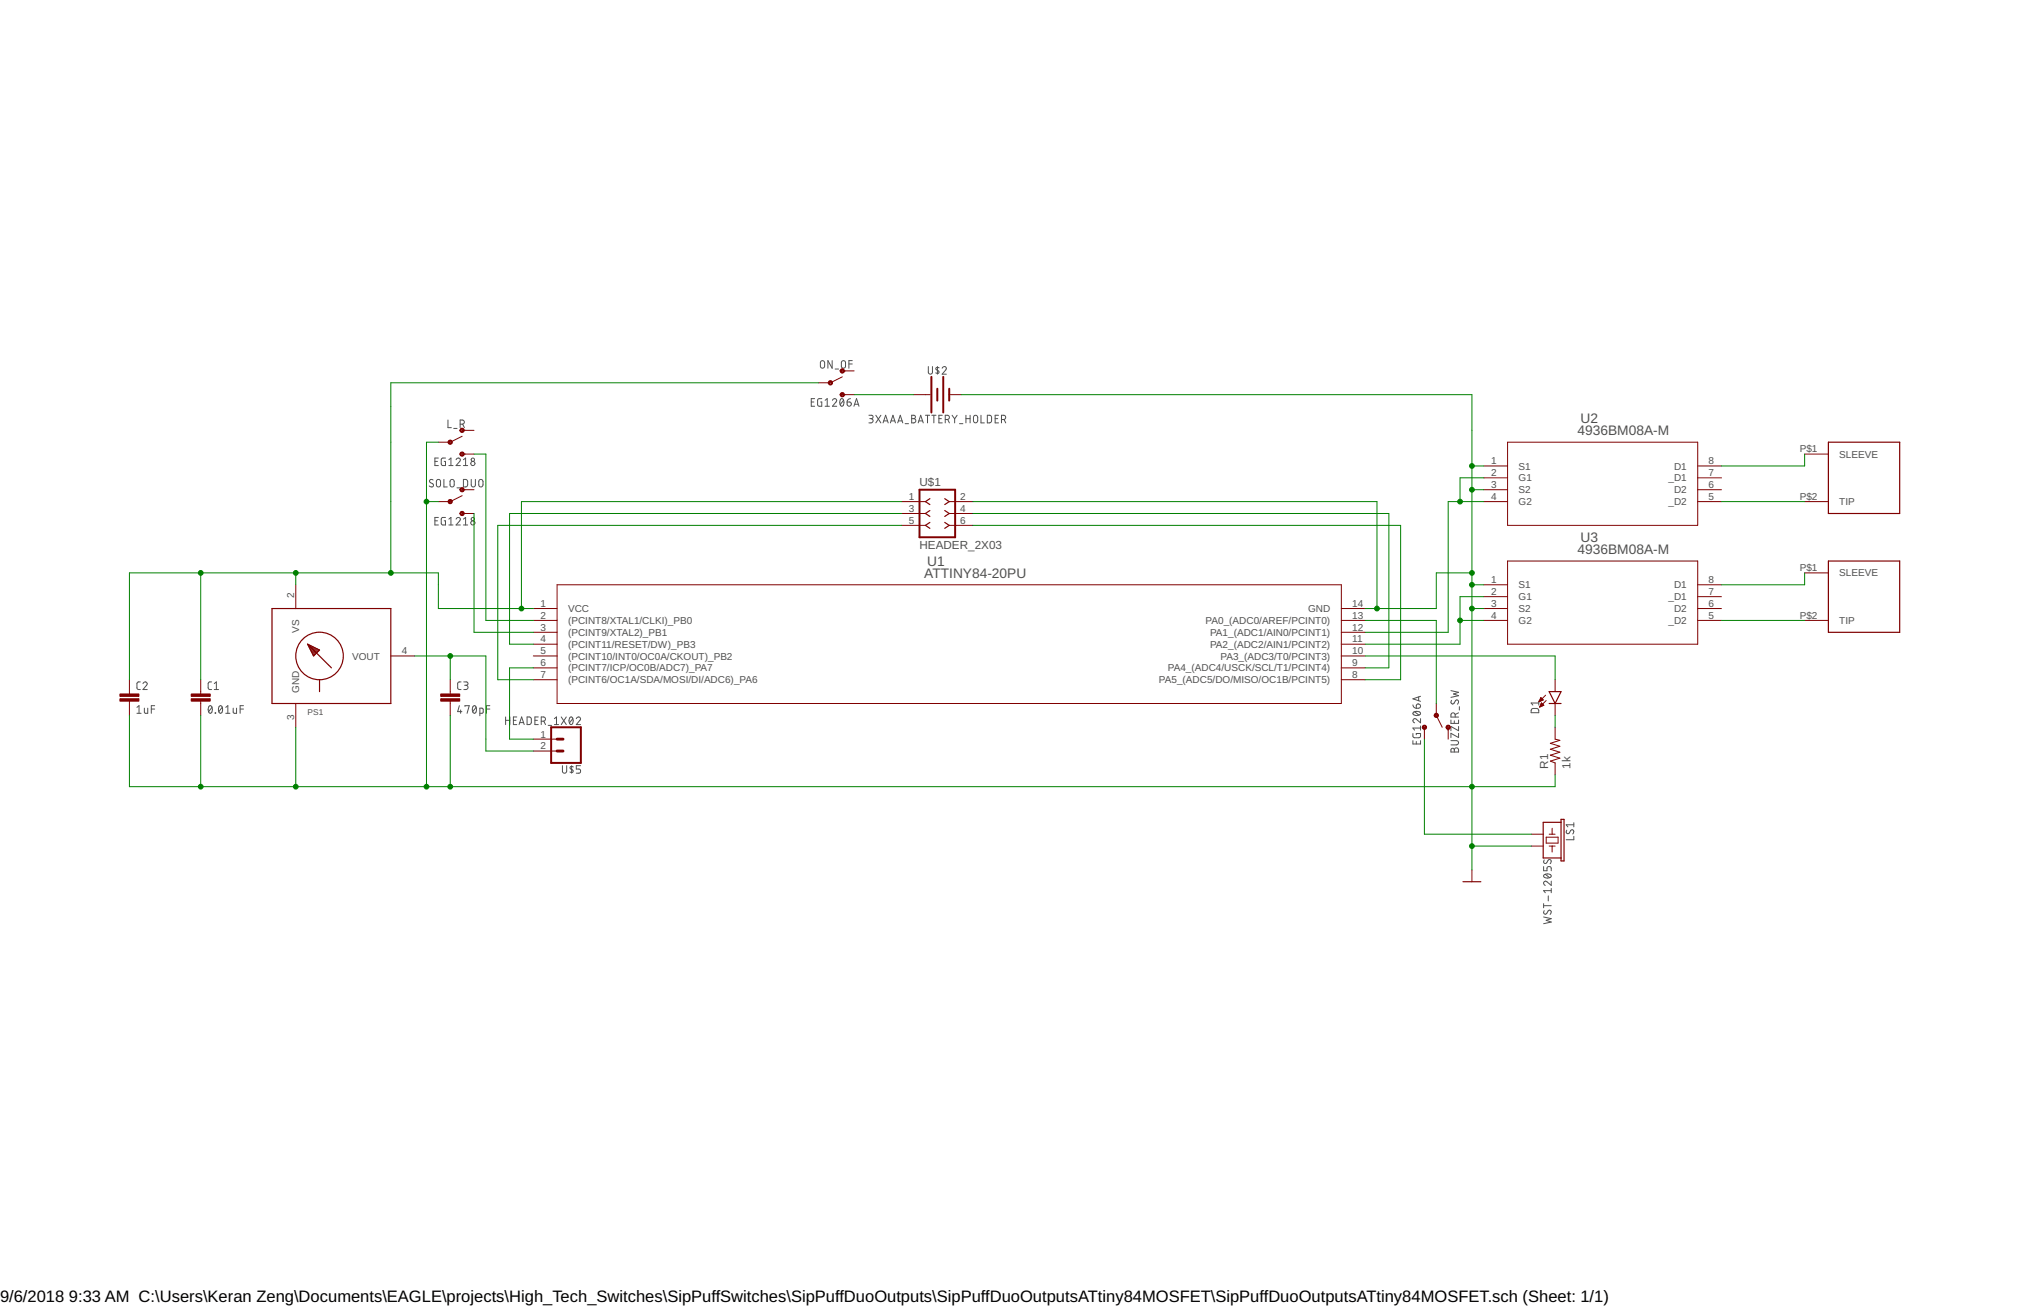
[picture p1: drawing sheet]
<svg xmlns="http://www.w3.org/2000/svg" width="432mm" height="279mm" viewBox="0 0 432 279" stroke-linecap="round" stroke-linejoin="round" font-family="sans-serif">
<g fill="none" stroke="#505050" stroke-width=".21">
<path d="M175.5 77.2l.3-.1 .3 .1 .2 1.1a.46 .46 0 0 1-.5 .4 .46 .46 0 0 1-.4-.4zM177.9 77.1v1.6l-.9-1.6v1.6M178.5 78.9h.8M180 77.2l.3-.1 .3 .1 .1 1.1a.44 .44 0 0 1-.4 .4 .44 .44 0 0 1-.4-.4zM181.5 77.8h.7M182.2 77.1h-.7v1.6M198.4 78.4v1.1a.44 .44 0 0 0 .5 .5 .44 .44 0 0 0 .4-.5v-1.1M200.4 78.4v1.6M200.7 78.6l-.4-.1-.3 .3 .7 .6v.3l-.3 .1-.4-.1M201.4 78.7a.44 .44 0 0 1 .6-.3 .44 .44 0 0 1 .2 .7l-.8 .9h.9M93 98.6h.5M93.7 97.9h-.7v1.6h.7"/>
<path d="M95.2 97.9h-.6l-.2 .2-.1 1.1 .3 .3h.6v-.9h-.2M95.8 89.8v1.6h.7M95.9 99.5h.9M95.9 98.3l.5-.4v1.6M97 91.6h.7M97.5 98.3a.45 .45 0 0 1 .6-.4 .45 .45 0 0 1 .2 .7l-.8 .9h.9M98.4 90.7h.4a.44 .44 0 0 0 .5-.5 .44 .44 0 0 0-.5-.4h-.4v1.6M98.9 90.7l.4 .7M99.1 99.5h.9M99.1 98.3l.4-.4v1.6M173.4 85.9h.6M174.1 85.2h-.7v1.6h.7"/>
<path d="M175.7 85.2h-.7l-.2 .2v1.1l.2 .3h.7v-.9h-.3M176.4 86.8h.9M176.4 85.6l.4-.4v1.6M177.9 85.6a.44 .44 0 0 1 .7-.4 .44 .44 0 0 1 .1 .7l-.8 .9h1M179.7 85.3l.3-.1a.97 .97 0 0 1 0 1.6 1.02 1.02 0 0 1-.3-1.5zM180.3 85.6l-.7 .9M181.1 85.9h.5a.45 .45 0 0 1 .4 .5 .45 .45 0 0 1-.5 .4 .45 .45 0 0 1-.4-.4zM181.8 85.2l-.4 .1-.3 .6M182.5 86.8l.6-1.6 .5 1.6M182.7 86.4h.8M185.7 88.8h.6a.36 .36 0 0 1 .3 .3 .36 .36 0 0 1-.3 .4h-.4M186.2 89.5a.46 .46 0 0 1 .4 .4 .46 .46 0 0 1-.4 .5h-.5"/>
<path d="M187.2 88.8l1.1 1.6M188.3 88.8l-1.1 1.6M188.8 90.4l.5-1.6 .6 1.6M188.9 90h.8M190.3 90.4l.6-1.6 .5 1.6M190.5 90h.8M191.9 90.4l.5-1.6 .6 1.6M192 90h.8M193.5 90.6h.7M194.9 88.8h.4a.36 .36 0 0 1 .4 .3 .36 .36 0 0 1-.4 .4 .46 .46 0 0 1 .5 .4 .46 .46 0 0 1-.5 .5h-.4zM194.9 89.5h.4M196.3 90.4l.5-1.6 .6 1.6"/>
<path d="M196.4 90h.8M197.8 88.8h.9M198.3 88.8v1.6M199.2 88.8h.9M199.6 88.8v1.6M200.7 89.5h.5M201.4 88.8h-.7v1.6h.7M202.1 89.7h.4a.46 .46 0 0 0 .4-.5 .46 .46 0 0 0-.4-.4h-.4v1.6M202.6 89.7l.3 .7M203.5 88.8l.6 .7M204.1 89.5v.9M204.6 88.8l-.5 .7"/>
<path d="M205.1 90.6h.7M206.5 89.5h.9M206.5 88.8v1.6M207.4 88.8v1.6M208.2 88.9l.3-.1 .4 .1 .1 1a.46 .46 0 0 1-.5 .5 .46 .46 0 0 1-.4-.5zM209.7 88.8v1.6h.7M211.1 88.8h.6l.2 .2 .1 .9-.3 .5h-.6zM212.7 89.5h.6M213.4 88.8h-.7v1.6h.7M214.1 89.7h.4a.46 .46 0 0 0 .5-.5 .46 .46 0 0 0-.5-.4h-.4v1.6M214.6 89.7l.4 .7M92.6 102.6a.41 .41 0 0 0-.6-.1 .41 .41 0 0 0 0 .7l.5 .2a.42 .42 0 0 1 .1 .6 .42 .42 0 0 1-.7 0l-.1-.1"/>
<path d="M93 111.3h.5M93.4 102.6l.3-.1 .3 .1 .2 1.1a.44 .44 0 0 1-.5 .4 .44 .44 0 0 1-.4-.4zM93.7 110.6h-.7v1.6h.7M94.9 102.5v1.6h.7M95.2 110.6h-.6l-.2 .2-.1 1.1 .3 .3h.6v-.9h-.2M95.9 111l.5-.4v1.6M95.9 112.2h.9M96.3 102.6l.3-.1 .4 .1 .1 1.1a.44 .44 0 0 1-.5 .4 .44 .44 0 0 1-.4-.4zM97.5 111a.45 .45 0 0 1 .6-.4 .45 .45 0 0 1 .2 .7l-.8 .9h.9M97.7 104.3h.7M99.1 102.5h.6l.2 .3 .1 .9-.3 .4h-.6zM99.1 111l.4-.4v1.6"/>
<path d="M99.1 112.2h.9M100.7 102.5v1.2a.44 .44 0 0 0 .5 .4 .44 .44 0 0 0 .4-.4v-1.2M102.5 102.6l.3-.1 .3 .1 .2 1.1a.46 .46 0 0 1-.5 .4 .46 .46 0 0 1-.5-.4zM29.3 152.5h.9M29.3 151.2l.4-.3v1.6M30 145.8h-.5l-.2 .3v1.1l.2 .2h.5M30.6 146.1a.44 .44 0 0 1 .6-.3 .44 .44 0 0 1 .1 .7l-.7 .9h.9M30.9 151.4v.9l.2 .2h.5v-1.1M32.3 151.6h.8M33.1 150.9h-.8v1.6M44.7 151l.3-.1a.97 .97 0 0 1 0 1.6 1.02 1.02 0 0 1-.3-1.5zM45.2 145.8h-.5l-.2 .3 .1 1.2 .6 .1"/>
<path d="M45.3 151.2l-.7 .9M45.8 147.4h.9M45.8 146.1l.4-.3v1.6M46 152.4l.1 .1zM46.9 151l.2-.1a.97 .97 0 0 1 0 1.6 1 1 0 0 1-.2-1.5zM47.5 151.2l-.7 .9M48.3 152.5h.8M48.3 151.2l.4-.3v1.6M49.8 151.4l.1 .9 .2 .2h.5v-1.1M51.3 151.6h.7M52 150.9h-.7v1.6M98.2 150.9l-.4 1.2h.9"/>
<path d="M98.5 151.8v.7M98.6 145.8h-.5l-.3 .3 .1 1.1 .2 .2h.5M99.1 145.8h.6a.36 .36 0 0 1 .4 .3 .36 .36 0 0 1-.4 .4h-.4M99.4 151v-.1h.9l-.5 1.6M99.6 146.5a.46 .46 0 0 1 .5 .4 .46 .46 0 0 1-.5 .5h-.5M101.2 151l.2-.1a.97 .97 0 0 1 0 1.6 1 1 0 0 1-.2-1.5zM101.8 151.2l-.8 .9M102.6 152.5h.5l.2-.2-.1-.9h-.6v1.6M104 151.6h.7M104.7 150.9h-.7v1.6M108.1 153.3v1.6M108.1 154h.9"/>
<path d="M109 153.3v1.6M109.7 154h.6M110.5 153.3h-.8v1.6h.8M111 154.9l.5-1.6 .6 1.6M111.1 154.5h.8M112.7 153.3h.6l.2 .2 .1 .9-.3 .5h-.6zM114.3 154h.6M115.1 153.3h-.8v1.6h.8M115.7 154.2h.4a.46 .46 0 0 0 .5-.5 .46 .46 0 0 0-.5-.4h-.4v1.6M116.2 154.2l.4 .7M117.2 155.1h.7M118.5 154.9h.9"/>
<path d="M118.5 153.6l.5-.3v1.6M120 153.3l1.1 1.6M121.1 153.3l-1.1 1.6M121.8 153.4l.3-.1a.97 .97 0 0 1 0 1.6 1.03 1.03 0 0 1-.3-1.5zM122.4 153.6l-.7 .9M123.2 153.6a.44 .44 0 0 1 .6-.3 .44 .44 0 0 1 .2 .7l-.8 .9h.9M302 156.8v.7l.3 .2h1l.3-.2 .1-.7h-1v.3M302 150.7l.3 .6 .4 .1M302 158.3v.7h1.7v-.7M302.1 152.3a1.04 1.04 0 0 1 1.6 .2 .95 .95 0 0 1-1.7 0zM302.4 152.1l.9 .8M302.7 158.5v.5"/>
<path d="M302.9 150.6a.47 .47 0 0 1 .7 .1 .47 .47 0 0 1-.4 .7h-.5zM303.3 149v.8M303.7 153.6v.9l-1-.7a.44 .44 0 0 0-.6 .1 .44 .44 0 0 0 .3 .6M303.7 155.2v.9M303.7 155.6h-1.7l.4 .5M303.7 148.8l-1.7 .6 1.7 .5M310.2 158.3h1.1a.46 .46 0 0 1 .5 .5 .46 .46 0 0 1-.5 .4h-1.1M310.2 153.9v.7h1.6v-.7M310.2 147.6l1.6 .4-1.1 .4 1.1 .3-1.6 .4M310.3 149.7l-.1 .2a.38 .38 0 0 0 .1 .5 .38 .38 0 0 0 .5-.1l.3-.5a.4 .4 0 0 1 .6-.1 .4 .4 0 0 1 0 .7l-.1 .1M310.9 154.1v.5M311.1 153.3v-.5a.46 .46 0 0 0-.5-.4 .46 .46 0 0 0-.4 .4v.5h1.6"/>
<path d="M311.8 155.3v.9l-1.6-.9v.9M311.8 156.8v.9l-1.6-.9v.9M311.8 152.4l-.7 .3M312 151.1v.7M327.4 151.6l1.3-.1 .2 .2v.7h-1.6zM328.9 149.8v.9M328.9 150.3h-1.6l.4 .4M120.2 163.7v1.1a.46 .46 0 0 0 .5 .5 .46 .46 0 0 0 .4-.5v-1.1M122.2 163.7v1.6M122.6 164l-.6-.1-.1 .1 .1 .4 .5 .4-.2 .3-.5-.1M124.1 163.7h-.9v.7h.5a.45 .45 0 0 1 .4 .4 .45 .45 0 0 1-.4 .5h-.5M310.3 160.1l.4-.1 .2 .3a.46 .46 0 0 1 .4-.4 .46 .46 0 0 1 .5 .4v.5h-1.6z"/>
<path d="M310.9 160.3v.5M334.9 177.5l-.1 .2a.38 .38 0 0 0 .1 .5 .38 .38 0 0 0 .6-.1l.2-.6a.41 .41 0 0 1 .7 0 .41 .41 0 0 1-.1 .6l-.1 .2M336.4 178.8v.7h-1.6M336.4 175.9v.9M336.4 176.3h-1.6l.4 .5M330 185.3v.8h.7v-.5a.46 .46 0 0 1 .4-.4 .46 .46 0 0 1 .5 .4v.5M330 196l1.6 .4-1.1 .3 1.1 .4-1.6 .4M330 193.6h1.6M330 193.2v.9M330.1 187a1.02 1.02 0 0 1 1.5 .3 .97 .97 0 0 1-1.6 0zM330.1 194.7l-.1 .2a.37 .37 0 0 0 .1 .5 .37 .37 0 0 0 .5-.2l.3-.4a.37 .37 0 0 1 .5-.2 .37 .37 0 0 1 .2 .5l-.2 .4M330.1 183.8l-.1 .6 .3 .2 .3-.1 .3-.6a.37 .37 0 0 1 .5-.1 .37 .37 0 0 1 .2 .5l-.2 .3"/>
<path d="M330.3 186.9l.9 .7M331 191.5v1.1M331.6 188.4v.9l-.9-.8a.44 .44 0 0 0-.7 .1 .44 .44 0 0 0 .3 .7M331.6 190.4h-1.6l.3 .4M331.6 189.9v.9"/>
<circle cx="101.1" cy="98.3" r=".36"/>
<circle cx="101.1" cy="99.1" r=".46"/>
<circle cx="101.1" cy="111" r=".36"/>
<circle cx="101.1" cy="111.8" r=".46"/>
</g>
<g fill="none" stroke="#800000" stroke-width=".25">
<path d="M390.8 94.5h15.3v15.3h-15.3zM198.8 106.6l-1 .6 1 .7M198.8 109.1l-1 .7 1 .6M198.8 111.7l-1 .6 1 .6M202 109.1l.9 .7-.9 .6M202 106.6l.9 .6-.9 .7M202 111.7l.9 .6-.9 .6M390.8 119.9h15.3v15.3h-15.3zM58.1 130.1h25.4v20.3h-25.4zM65.8 137.7l5 5.1M65.8 137.7l2.5 1.3-1.3 1.2zM65.8 137.8h.2"/>
<path d="M65.9 138h.6M66 138.3h.9M66.1 138.5h1.3M66.3 138.7h1.5M66.4 138.9h1.8M66.5 139.2h1.6M66.6 139.4h1.3M66.7 139.6h1M66.8 139.8h.6M66.9 140h.3M68.3 145.3v2.5M331.2 150.4h2.5"/>
<path d="M331.2 147.8h2.5l-1.3 2.6zM333.7 175.8h-3.8v7.6h3.8M333.7 175.2h.6v8.8h-.6zM312.7 188.5h3.8"/>
<circle cx="68.3" cy="140.2" r="5.1"/>
</g>
<g fill="none" stroke="#800000" stroke-width=".21">
<path d="M180 79.3h2.6M98.8 93.3l-2.6 1.2h-2.5M98.8 97.1h2.5M98.8 92h2.5M180 84.4h2.6M180 80.6l-2.5 1.2h-2.5M195.3 84.4h3.5M202.9 84.4h2.5M317.2 99.6h5.1M322.3 94.5h40.6v17.8h-40.6zM362.9 99.6h5.1M385.8 97.1h5"/>
<path d="M98.8 104.7h2.5M98.8 106l-2.6 1.2h-2.5M98.8 109.8h2.5M192.7 107.2h5.1M192.7 112.3h5.1M192.7 109.8h5.1M202.9 107.2h5.1M202.9 112.3h5.1M202.9 109.8h5.1M317.2 102.2h5.1M317.2 104.7h5.1M317.2 107.2h5.1"/>
<path d="M322.3 119.9h40.6v17.8h-40.6zM362.9 102.2h5.1M362.9 104.7h5.1M362.9 107.2h5.1M385.8 107.2h5M63.2 125v5.1M114 130.1h5.1M114 132.6h5.1M114 135.2h5.1M114 137.7h5.1M119.1 125h167.6v25.4h-167.6zM286.7 130.1h5.1"/>
<path d="M286.7 132.6h5.1M286.7 135.2h5.1M286.7 137.7h5.1M317.2 130.1h5.1M317.2 132.6h5.1M317.2 125h5.1M317.2 127.6h5.1M362.9 130.1h5.1M362.9 132.6h5.1M362.9 125h5.1M362.9 127.6h5.1M385.8 132.6h5"/>
<path d="M385.8 122.5h5M27.7 145.3v3.1M27.7 149.9v3M42.9 145.3v3.1M42.9 149.9v3M63.2 150.4v5.1M83.5 140.2h5.1M96.2 145.3v3.1M96.2 149.9v3M114 140.2h5.1M114 142.8h5.1M114 145.3h5.1"/>
<path d="M114 158h5.1M286.7 140.2h5.1M286.7 142.8h5.1M286.7 145.3h5.1M304.5 155.5v2.5M307 150.4v2.5l1.3 2.6M309.6 155.5v2.5M329 150h.1M329.1 149.8h.3M329.1 149.7h.6M329.2 149.6h.7M329.2 151h.2"/>
<path d="M329.2 149.5h.5M329.2 150.9h.4M329.3 150.8h.6M329.3 149.4h.3M329.3 149.2h.2M329.3 150.7h.6M329.4 149.1l.5 .5-.9 .4zM329.4 150.6h.4M329.4 150.5h.3M329.5 150.3h.1M329.5 150.3l.5 .5-.9 .4zM330.4 148.6l-1.4 1.4"/>
<path d="M330.5 149.8l-1.4 1.4M332.4 145.3v2.5M332.4 150.4v2.5M332.4 155.5v2.5l1 .3-2 .6 2 .6-2 .7 2 .6-2 .6 2 .7-2 .6 1 .4v2.5M114 160.5h5.1M327.3 178.3h2.6M330.5 179h2.6v1.2h-2.6zM331.2 178.3h1.2M331.8 177.1v1.2M314.6 185.9v2.6M327.3 180.9h2.6M331.2 180.9h1.2"/>
<path d="M331.8 180.9v1.2"/>
</g>
<g fill="#800000" stroke="#800000" stroke-width=".21">
<path d="M40.9 149.4h4v.5h-4z"/>
<path d="M40.9 148.4h4v.5h-4z"/>
<path d="M25.6 149.4h4.1v.5h-4.1z"/>
<path d="M25.6 148.4h4.1v.5h-4.1z"/>
<path d="M94.2 149.4h4.1v.5h-4.1z"/>
<path d="M94.2 148.4h4.1v.5h-4.1z"/>
</g>
<path d="M199.1 80.6v7.6M200.4 83.1v2.5M201.6 80.6v7.6M202.9 83.1v2.5M196.6 104.7h7.6v10.2h-7.6zM117.8 155.5h6.4v7.6h-6.4z" fill="none" stroke="#800000" stroke-width=".42"/>
<g fill="#800000" stroke="#800000" stroke-width=".21">
<path d="M98.5 91.6a.46 .46 0 0 1 .7 .2 .46 .46 0 0 1-.3 .6 .46 .46 0 0 1-.6-.4h.2a.26 .26 0 0 1 .3-.3 .26 .26 0 0 1 .2 .4 .26 .26 0 0 1-.4 0l-.3-.1z" fill-rule="evenodd"/>
<path d="M98.5 96.7a.46 .46 0 0 1 .7 .2 .46 .46 0 0 1-.3 .6 .46 .46 0 0 1-.6-.4h.2a.26 .26 0 0 1 .3-.3 .26 .26 0 0 1 .2 .4 .26 .26 0 0 1-.4 0l-.3-.1z" fill-rule="evenodd"/>
<path d="M95.9 94.2a.46 .46 0 0 1 .8 .1 .46 .46 0 0 1-.4 .7 .46 .46 0 0 1-.5-.5h.2a.26 .26 0 0 1 .3-.3 .26 .26 0 0 1 .1 .4 .26 .26 0 0 1-.4 0l-.2-.1z" fill-rule="evenodd"/>
<path d="M98.5 104.3a.46 .46 0 0 1 .7 .2 .46 .46 0 0 1-.3 .6 .46 .46 0 0 1-.6-.4h.2a.26 .26 0 0 1 .3-.3 .26 .26 0 0 1 .2 .4 .26 .26 0 0 1-.4 0l-.3-.1z" fill-rule="evenodd"/>
<path d="M98.5 109.4a.46 .46 0 0 1 .7 .2 .46 .46 0 0 1-.3 .6 .46 .46 0 0 1-.6-.4h.2a.26 .26 0 0 1 .3-.3 .26 .26 0 0 1 .2 .4 .26 .26 0 0 1-.4 0l-.3-.1z" fill-rule="evenodd"/>
<path d="M95.9 106.9a.46 .46 0 0 1 .7 .1 .46 .46 0 0 1-.3 .7 .46 .46 0 0 1-.5-.5h.2a.26 .26 0 0 1 .3-.3 .26 .26 0 0 1 .1 .4 .26 .26 0 0 1-.4 0l-.2-.1z" fill-rule="evenodd"/>
<path d="M179.8 78.9a.47 .47 0 0 1 .7 .2 .47 .47 0 0 1-.4 .7 .47 .47 0 0 1-.5-.5h.2a.26 .26 0 0 1 .4-.2 .26 .26 0 0 1 0 .4 .26 .26 0 0 1-.4-.1l-.2-.1z" fill-rule="evenodd"/>
<path d="M179.8 84a.47 .47 0 0 1 .7 .2 .47 .47 0 0 1-.4 .6 .47 .47 0 0 1-.5-.4h.2a.26 .26 0 0 1 .4-.2 .26 .26 0 0 1 0 .4 .26 .26 0 0 1-.4-.1l-.2-.1z" fill-rule="evenodd"/>
<path d="M177.2 81.5a.47 .47 0 0 1 .7 .2 .47 .47 0 0 1-.3 .6 .47 .47 0 0 1-.6-.5h.2a.26 .26 0 0 1 .4-.2 .26 .26 0 0 1 .1 .4 .26 .26 0 0 1-.4 0l-.3-.2z" fill-rule="evenodd"/>
<path d="M309.3 155.1a.46 .46 0 0 1 .7 .2 .46 .46 0 0 1-.3 .6 .46 .46 0 0 1-.6-.4h.2a.26 .26 0 0 1 .4-.2 .26 .26 0 0 1 0 .4 .26 .26 0 0 1-.4-.1l-.2-.1z" fill-rule="evenodd"/>
<path d="M304.2 155.1a.46 .46 0 0 1 .7 .2 .46 .46 0 0 1-.3 .6 .46 .46 0 0 1-.6-.4h.2a.25 .25 0 0 1 .4-.3 .25 .25 0 0 1 .1 .4 .25 .25 0 0 1-.4 0l-.3-.1z" fill-rule="evenodd"/>
<path d="M306.7 152.6a.46 .46 0 0 1 .8 .1 .46 .46 0 0 1-.4 .7 .46 .46 0 0 1-.5-.5h.2a.26 .26 0 0 1 .3-.2 .26 .26 0 0 1 .1 .4 .26 .26 0 0 1-.4 0l-.2-.2z" fill-rule="evenodd"/>
</g>
<path d="M119.1 158h1.3M119.1 160.5h1.3" fill="none" stroke="#800000" stroke-width=".61"/>
<g fill="none" stroke="#008000" stroke-width=".21">
<path d="M93.7 94.5h-2.5v73.7M101.3 97.1h2.6v35.5h10.1M175 81.8h-91.5v40.7M182.6 84.4h12.7M205.4 84.4h109.2v101.5M314.6 99.6h2.6M385.8 97.1v2.5h-17.8M91.2 107.2h2.5M101.3 109.8v25.4h12.7M192.7 107.2h-81.2v22.9M192.7 109.8h-83.8v27.9h5.1M192.7 112.3h-86.3v33h7.6"/>
<path d="M208 107.2h86.3v22.9M208 109.8h88.9v33h-5.1M208 112.3h91.4v33h-7.6M314.6 104.7h2.6M317.2 107.2h-7.6v28h-17.8M317.2 102.2h-5.1v5M368 107.2h17.8M42.9 122.5v22.8M63.2 122.5v2.5M114 130.1h-20.3v-7.6h-66v22.8M291.8 132.6h15.2v17.8M312.1 132.6h5.1"/>
<path d="M314.6 122.5h-7.6v7.6h-15.2M314.6 130.1h2.6M314.6 125h2.6M317.2 127.6h-5.1v10.1h-20.3M368 132.6h17.8M385.8 122.5v2.5h-17.8M27.7 152.9v15.3h304.7v-2.6M42.9 152.9v15.3M63.2 155.5v12.7M88.6 140.2h15.3v20.3h10.1M96.2 140.2v5.1M96.2 152.9v15.3"/>
<path d="M114 142.8h-5.1v15.2h5.1M291.8 140.2h40.6v5.1M304.5 158v20.3h22.8M332.4 152.9v2.6M314.6 180.9h12.7"/>
</g>
<g fill="#008000" stroke="#008000" stroke-width=".21">
<circle cx="96.2" cy="140.2" r=".51"/>
<circle cx="42.9" cy="122.5" r=".51"/>
<circle cx="63.2" cy="122.5" r=".51"/>
<circle cx="83.5" cy="122.5" r=".51"/>
<circle cx="111.5" cy="130.1" r=".51"/>
<circle cx="312.1" cy="107.2" r=".51"/>
<circle cx="312.1" cy="132.6" r=".51"/>
<circle cx="314.6" cy="130.1" r=".51"/>
<circle cx="314.6" cy="125" r=".51"/>
<circle cx="314.6" cy="104.7" r=".51"/>
<circle cx="314.6" cy="122.5" r=".51"/>
<circle cx="294.3" cy="130.1" r=".51"/>
<circle cx="314.6" cy="168.2" r=".51"/>
<circle cx="96.2" cy="168.2" r=".51"/>
<circle cx="63.2" cy="168.2" r=".51"/>
<circle cx="42.9" cy="168.2" r=".51"/>
<circle cx="314.6" cy="99.6" r=".51"/>
<circle cx="314.6" cy="180.9" r=".51"/>
<circle cx="91.2" cy="168.2" r=".51"/>
<circle cx="91.2" cy="107.2" r=".51"/>
</g>
<g font-size="3.5">
<text x="0" y="278.4">9/6/2018</text>
<text x="14.7" y="278.4">9:33 AM C:\Users\Keran Zeng\Documents\EAGLE\projects\High_Tech_Switches\SipPuffSwitches\SipPuffDuoOutputs\SipPuffDuoOutputsATtiny84MOSFET\SipPuffDuoOutputsATtiny84MOSFET.sch (Sheet: 1/1)</text>
</g>
<g font-size="2.9" fill="#505050">
<text x="337.2" y="93">4936BM08A-M</text>
<text x="337.9" y="90.5">U2</text>
<text x="337.2" y="118.4">4936BM08A-M</text>
<text x="337.9" y="115.9">U3</text>
<text x="197.5" y="123.5">ATTINY84-20PU</text>
<text x="198.2" y="121">U1</text>
</g>
<g font-size="2.5" fill="#505050">
<text x="196.6" y="103.9">U$1</text>
<text x="196.6" y="117.4">HEADER_2X03</text>
<text x="330.9" y="164.4" transform="rotate(-90 330.9 164.4)">R1</text>
<text x="335.7" y="164.4" transform="rotate(-90 335.7 164.4)">1k</text>
</g>
<g font-size="2.1" fill="#505050">
<text x="318.7" y="99.3">1</text>
<text x="318.7" y="101.8">2</text>
<text x="324.6" y="100.4">S1</text>
<text x="357.8" y="100.4">D1</text>
<text x="365.2" y="101.8">7</text>
<text x="365.2" y="99.3">8</text>
<text x="384.7" y="96.7">P$1</text>
<text x="393.2" y="97.8">SLEEVE</text>
<text x="194.3" y="106.9">1</text>
<text x="205.2" y="106.9">2</text>
<text x="318.7" y="104.3">3</text>
<text x="318.7" y="106.9">4</text>
<text x="324.6" y="102.9">G1</text>
<text x="324.6" y="105.5">S2</text>
<text x="324.6" y="108">G2</text>
<text x="356.7" y="108">_D2</text>
<text x="356.7" y="102.9">_D1</text>
<text x="357.8" y="105.5">D2</text>
<text x="365.2" y="106.9">5</text>
<text x="365.2" y="104.3">6</text>
<text x="384.7" y="106.9">P$2</text>
<text x="393.2" y="108">TIP</text>
<text x="194.3" y="109.4">3</text>
<text x="194.3" y="112">5</text>
<text x="205.2" y="109.4">4</text>
<text x="205.2" y="112">6</text>
<text x="318.7" y="124.6">1</text>
<text x="324.6" y="125.8">S1</text>
<text x="357.8" y="125.8">D1</text>
<text x="365.2" y="124.6">8</text>
<text x="384.7" y="122.1">P$1</text>
<text x="393.2" y="123.2">SLEEVE</text>
<text x="62.9" y="127.7" transform="rotate(-90 62.9 127.7)">2</text>
<text x="115.6" y="129.7">1</text>
<text x="121.4" y="130.8">VCC</text>
<text x="279.6" y="130.8">GND</text>
<text x="289.1" y="129.7">14</text>
<text x="318.7" y="127.2">2</text>
<text x="318.7" y="129.7">3</text>
<text x="324.6" y="128.3">G1</text>
<text x="324.6" y="130.8">S2</text>
<text x="356.7" y="128.3">_D1</text>
<text x="357.8" y="130.8">D2</text>
<text x="365.2" y="129.7">6</text>
<text x="365.2" y="127.2">7</text>
<text x="64" y="135.3" transform="rotate(-90 64 135.3)">VS</text>
<text x="115.6" y="132.3">2</text>
<text x="115.6" y="134.8">3</text>
<text x="115.6" y="137.3">4</text>
<text x="121.4" y="133.4">(PCINT8/XTAL1/CLKI)_PB0</text>
<text x="121.4" y="135.9">(PCINT9/XTAL2)_PB1</text>
<text x="257.7" y="133.4">PA0_(ADC0/AREF/PCINT0)</text>
<text x="258.7" y="135.9">PA1_(ADC1/AIN0/PCINT1)</text>
<text x="289.1" y="137.3">11</text>
<text x="289.1" y="134.8">12</text>
<text x="289.1" y="132.3">13</text>
<text x="318.7" y="132.3">4</text>
<text x="324.6" y="133.4">G2</text>
<text x="356.7" y="133.4">_D2</text>
<text x="365.2" y="132.3">5</text>
<text x="384.7" y="132.3">P$2</text>
<text x="393.2" y="133.4">TIP</text>
<text x="75.3" y="141">VOUT</text>
<text x="85.9" y="139.9">4</text>
<text x="115.6" y="139.9">5</text>
<text x="115.6" y="142.4">6</text>
<text x="121.4" y="138.5">(PCINT11/RESET/DW)_PB3</text>
<text x="121.4" y="141">(PCINT10/INT0/OC0A/CKOUT)_PB2</text>
<text x="121.4" y="143.5">(PCINT7/ICP/OC0B/ADC7)_PA7</text>
<text x="249.6" y="143.5">PA4_(ADC4/USCK/SCL/T1/PCINT4)</text>
<text x="258.7" y="138.5">PA2_(ADC2/AIN1/PCINT2)</text>
<text x="260.9" y="141">PA3_(ADC3/T0/PCINT3)</text>
<text x="289.1" y="142.4">9</text>
<text x="289.1" y="139.9">10</text>
<text x="64" y="148.1" transform="rotate(-90 64 148.1)">GND</text>
<text x="115.6" y="145">7</text>
<text x="121.4" y="146.1">(PCINT6/OC1A/SDA/MOSI/DI/ADC6)_PA6</text>
<text x="247.7" y="146.1">PA5_(ADC5/DO/MISO/OC1B/PCINT5)</text>
<text x="289.1" y="145">8</text>
<text x="62.9" y="153.9" transform="rotate(-90 62.9 153.9)">3</text>
<text x="115.6" y="157.7">1</text>
<text x="115.6" y="160.2">2</text>
</g>
<text font-size="1.8" fill="#505050" x="65.8" y="152.9">PS1</text>
</svg>
